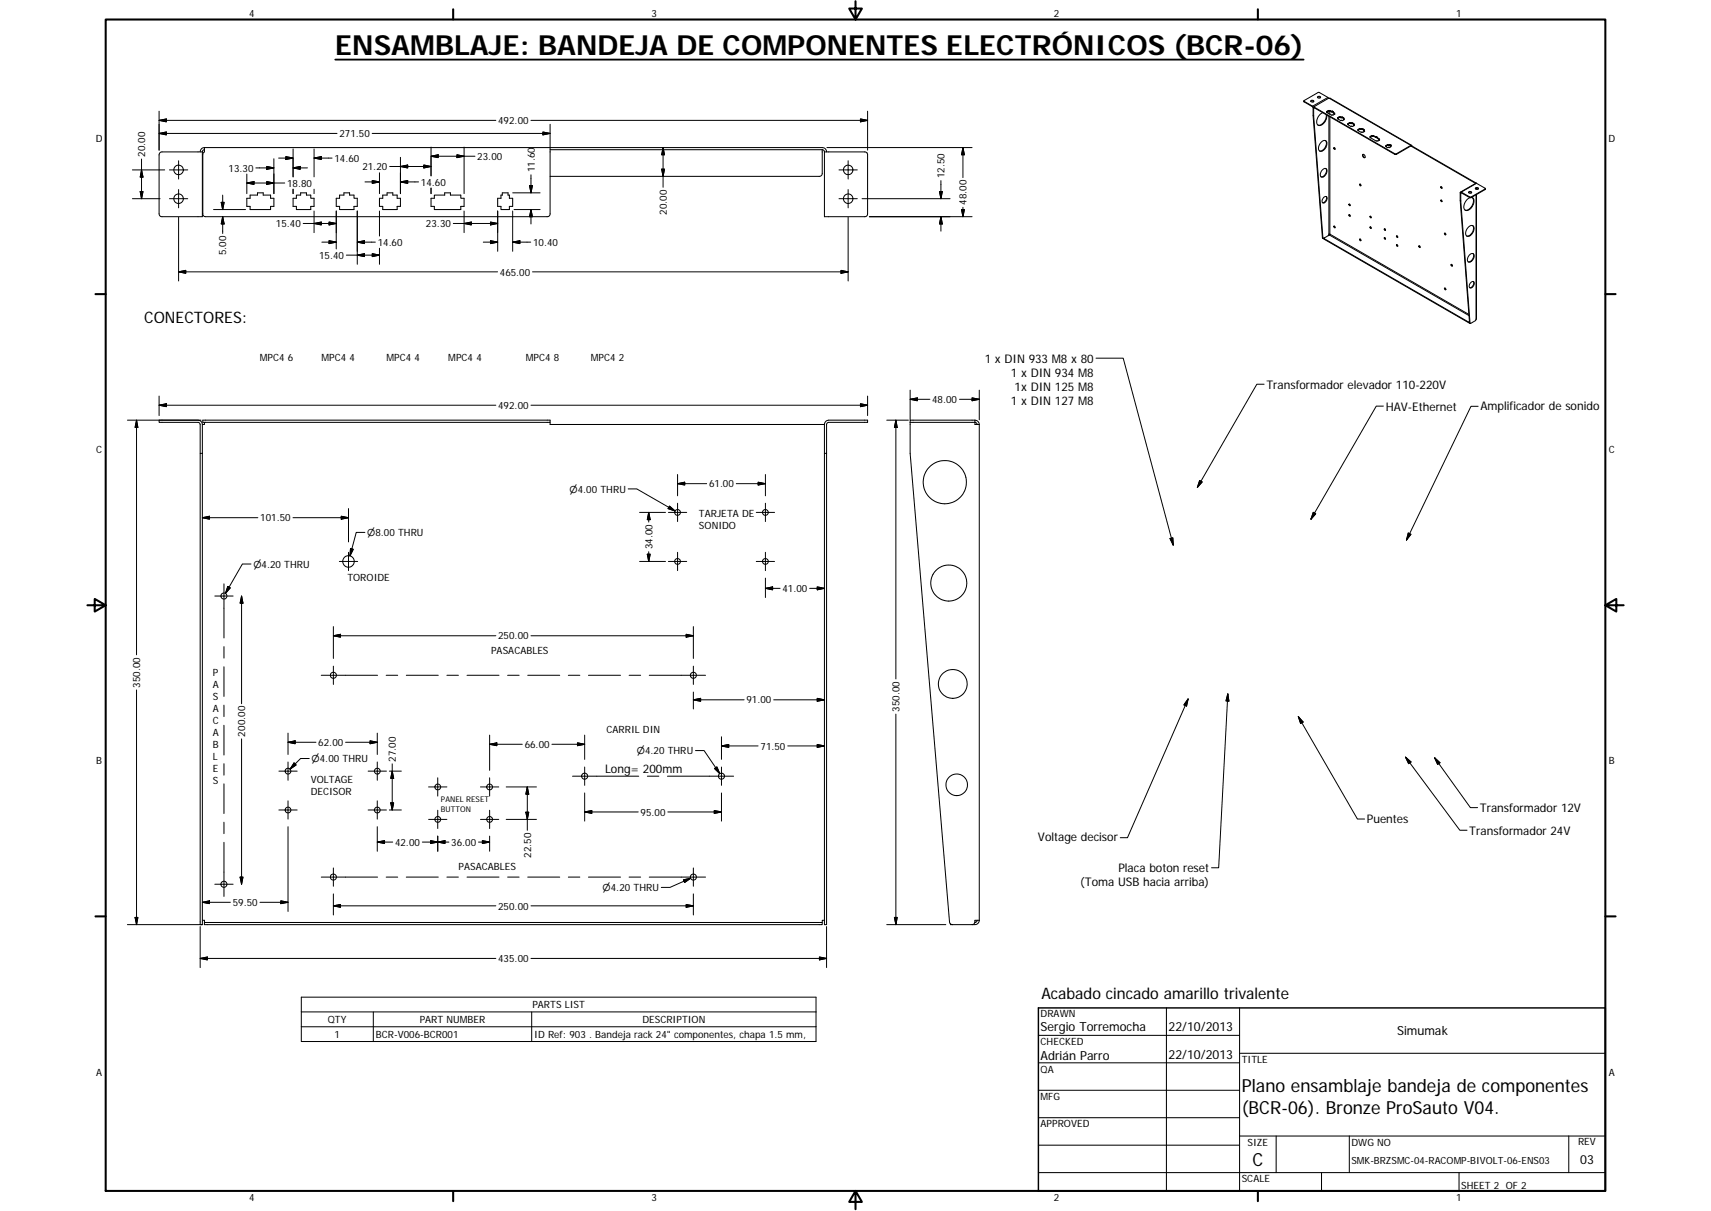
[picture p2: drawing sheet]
<svg xmlns="http://www.w3.org/2000/svg" width="594mm" height="420mm" viewBox="0 0 594 420" stroke-linecap="round" stroke-linejoin="round" font-family="sans-serif">
<g fill="none" stroke="#000" stroke-width=".36">
<path d="M452.7 35v.3l3.2 1.9v2.9M455.1 35.2l.5-.2 .6 .2M455.2 34.9l.1-.1a.43 .43 0 0 1 .6-.1 .43 .43 0 0 1 .1 .6l-.1 .1a.44 .44 0 0 1-.6 0 .44 .44 0 0 1-.1-.5zM456.3 37.1l.1 .3 27.9 16.2h.5l5.1-2.9 .1 .1M457.4 33.8l.6-.2 .5 .2M457.4 33.6l.1-.1a.46 .46 0 0 1 .7-.2 .46 .46 0 0 1 .2 .7 .55 .55 0 0 1-1-.4zM459.2 39.1a3.2 3.2 0 0 0-1.6 4.3 2.74 2.74 0 0 0 3.1-2.9v-.6M460.5 39.8a3.2 3.2 0 0 1-2.9 3.6M460.9 38.8l-.1 .3M460.9 38.8l-.3 .2 1.7 1 1.2-.4-.3-.2M461.2 38.5l-.5 .3M461.2 38.3v.2"/>
<path d="M461.2 38.3l.3 .2M461.2 38.3l-.6 .4 .3 .1M461.2 38.5l.3 .2M461.3 34.1l-3.5-2.1-5.1 2.9 3.3 2.3 .1 3M461.5 38.5v.2M461.8 38.5l.6 .4M461.8 38.3l.6 .4M461.8 38.3v.2M461.8 38.5l-.3 .2M461.8 38.3l-.3 .2M462.4 38.7v.2M462.5 38.5l.5 .3-.1 .1"/>
<path d="M462.5 38.5v.2M462.5 38.7l-.1 .2M462.5 38.5l-.1 .2M462.5 38.7l.4 .2M462.9 38.9l.5 .4-.2 .1M462.9 38.9l.4 .5M463.2 39.4l.1 .3M55.6 52.9l.6-.2h14.1v22.5h-14.1l-.9-.6-.1-20.9zM71 51.9l-.5 .3-.2 .5M71 51.2a1.48 1.48 0 0 0-1.5 1.5M71 51.2v1.5l-.6 .9v20.6l.6 .9 119 .1 .6-.2 .4-.8v-23M71 51.2h214.5a1.48 1.48 0 0 1 1.5 1.5"/>
<path d="M191 51.9h94.5M285.5 51.9l.5 .3 .3 .5M285.5 51.9v8.5l-.4 .6-.6 .2h-93.5M286.3 52.7h14l.7 .4 .2 .6v20.5l-.5 .9-14.4 .1zM456.1 40.2l3.2 42.4 .2 .1 .3-.2M456.1 40.2l-.2-.1 3.3 42.5 .2 .1M458.7 49.4a1.13 1.13 0 0 1 1.6-.6 1.13 1.13 0 0 1 .3 1.7 2.15 2.15 0 0 1-2.4 1.9 2.23 2.23 0 0 1 .5-3zM459.1 59.1a.92 .92 0 0 1 1.3-.6 .92 .92 0 0 1 .2 1.4 1.39 1.39 0 0 1-2.1 1.3 2.04 2.04 0 0 1 .6-2.1zM460.2 48.8a2.56 2.56 0 0 1-2.1 3.6M460.3 58.5a2.03 2.03 0 0 1-1.6 2.8M463.3 51.2l.3 .6M464.6 41v.3"/>
<path d="M465 40.7l-.5 .3M465 40.5v.2M465 40.5l.3 .1M465 40.5l-.6 .4 .2 .1M465 40.7l.3 .2M465.3 40.6v.3M465.6 40.5l.3 .2M465.6 40.7l-.3 .2M465.6 40.5v.2M465.6 40.7l.3 .2M465.6 40.5l-.3 .1M465.9 40.7v.2"/>
<path d="M466.1 40.6l-.2 .1M466.1 40.8l.3 .2M466.1 40.6l.5 .3-.2 .1M466.1 40.6v.2M466.1 40.8l-.2 .1M466.4 41l.3 .2-.2 .1 .2 .2-.6 .4h-.5l-1.2-.7 .2-.2M466.4 41l.2 .3M466.5 41.3l.1 .3M468.2 43.1l-.1 .2M468.6 42.7l.2 .2M468.6 42.7l-.5 .3M468.6 42.5v.2"/>
<path d="M468.6 42.5l.2 .2M468.6 42.5l-.7 .4 .3 .2M468.8 42.7v.2M469.1 42.5l.3 .2M469.1 42.7l-.3 .2M469.1 42.5v.2M469.1 42.7l.3 .2M469.1 42.5l-.3 .2M469.4 42.7v.2M469.6 42.6l.5 .3-.2 .1M469.6 42.6v.2M469.6 42.8l.3 .2"/>
<path d="M469.6 42.6l-.2 .1M469.6 42.8l-.2 .1M469.9 43l.4 .2-.3 .2 .3 .1-.7 .4h-.5l-1.2-.7 .3-.1M469.9 43l.2 .3M470 43.4l.1 .2M471.7 45.1l-.1 .2M471.7 45.1l-.3 .1 1.2 .7 .6 .1 .6-.4-.2-.2M472.1 44.6l-.7 .3 .3 .2M472.1 44.8l.3 .1M472.1 44.8l-.5 .2M472.1 44.6v.2M472.1 44.6l.3 .1"/>
<path d="M472.4 44.7v.2M472.6 44.6l-.2 .1M472.6 44.6l.4 .2M472.6 44.6v.2M472.6 44.8l-.2 .1M472.6 44.8l.4 .2M473 44.8v.2M473.2 53.6a.62 .62 0 0 1 .7 .4 .62 .62 0 0 1-.2 .7l-.5-.5zM473.2 44.9l.3 .1M473.2 44.7l.5 .2-.3 .1M473.2 44.7v.2M473.2 44.9l-.2 .1"/>
<path d="M473.2 44.7l-.2 .1M473.3 53.6v.6l.7 .4M473.4 45l.2 .3M473.4 45l.4 .2-.2 .2M473.6 45.4l.1 .3M475.9 47.5l-.2 .2 2.2 1.3 1.1-.4-.2-.2 .2-.1-.8-.5M475.9 47.5l-.1 .3M476.3 47.2l-.5 .3M476.3 47v.2M476.3 47l.3 .1M476.3 47l-.6 .4 .2 .1M476.3 47.2l.3 .2"/>
<path d="M476.6 47.1v.3M476.9 47l.8 .5M476.9 47.2l-.3 .2M476.9 47v.2M476.9 47.2l.8 .5M476.9 47l-.3 .1M477.7 47.5v.2M477.9 47.4l.5 .2-.2 .2M477.9 47.4v.2M477.9 47.6l.3 .2M477.9 47.4l-.2 .1M477.9 47.6l-.2 .1"/>
<path d="M478.2 47.8l.6 .6M478.8 48.4l.1 .3M481.4 50.7l-.1 .2M481.8 50.4l.2 .1M481.8 50.4l-.5 .2M481.8 50.1v.3M481.8 50.1l.2 .2M481.8 50.1l-.7 .4 .3 .2M482 50.3v.2M482.3 50.2h.1M482.3 50.2v.2M482.3 50.4h.1"/>
<path d="M482.3 50.2l-.3 .1M482.3 50.4l-.3 .1M482.4 50.2v.2M482.6 50.1l.5 .3-.2 .1M482.6 50.1v.2M482.6 50.3l-.2 .1M482.6 50.1l-.2 .1M482.6 50.3l.3 .2M482.7 50.7l.1 .2M482.7 50.7l.3 .2-.7 .3h-.5l-.7-.4 .3-.1M482.9 50.5l-.2 .2M482.9 50.5v.1"/>
<path d="M490 50.8l22.3 12.8M490.1 50.4l-28.3-16.3h-.6l-4.9 2.9 28 16.4h.5l5.1-3 .3 .3M490.2 50.7l-.2 .1M490.2 50.7l22.4 12.9M85.7 68.8h1.1v-1.1h2.6v-.8h2v.8h2.6v1.1h1.1v2.8h-1.1v1.1h-7.2v-1.1h-1.1zM101.8 68.8h1.1v-1.1h1.5v-.8h2v.8h1.5v1.1h1.1v2.8h-1.1v1.1h-5v-1.1h-1.1zM116.7 68.8h1.2v-1.1h1.5v-.8h2v.8h1.5v1.1h1.2v2.8h-1.2v1.1h-5v-1.1h-1.2zM131.8 68.8h1.1v-1.1h1.5v-.8h2v.8h1.5v1.1h1.1v2.8h-1.1v1.1h-5v-1.1h-1.1zM149.7 68.8h1.1v-1.1h3.6v-.8h2v.8h3.6v1.1h1.1v2.8h-1.1v1.1h-9.2v-1.1h-1.1zM174.4 66.9h2v.8h.5v1.1h1.1v2.8h-1.1v1.1h-3v-1.1h-1.1v-2.8h1.1v-1.1h.5zM459.6 68.5a.69 .69 0 0 1 1.1-.2 .69 .69 0 0 1 0 1 .98 .98 0 0 1-.6 .9 .98 .98 0 0 1-1-.1v-.7zM460.5 68.2a1.55 1.55 0 0 1-1.3 2.1"/>
<path d="M463.1 78.5l.5 .4a.32 .32 0 0 1-.4 0 .32 .32 0 0 1-.1-.4zM463.3 78.4l.3 .6M468.4 74.5l.1-.1a.3 .3 0 0 1 .3 .3 .3 .3 0 0 1-.2 .3zM468.5 70.8l.3 .5M468.5 74.5l.3 .5M472.1 63.9l.4 .2v.4zM472.2 63.9l.3 .5M475.7 75.1l.4 .2-.1 .3zM475.8 75l.3 .5M475.8 78.7l.3 .5M480.8 79.4l.3 .5M500.4 64.8l.3 .5"/>
<path d="M500.4 69.4l.3 .5M507.1 66.7l5.4-3.1 3.2 1.8-5.2 3-3.3-1.8-.2 3M507.2 69.7l-.2-.1 3.2 42.4M509.8 78.9a1.12 1.12 0 0 1 1.5-.6 1.12 1.12 0 0 1 .4 1.7 2.13 2.13 0 0 1-2.5 1.9 2.18 2.18 0 0 1 .6-3zM509.9 66.8l.4-.2 .6 .2M510 66.5a.54 .54 0 0 1 .6-.1 .54 .54 0 0 1 .3 .5l-.1 .1a.47 .47 0 0 1-.6 .1 .47 .47 0 0 1-.2-.6zM510.3 68.6l-3.1-1.7v2.8M510.9 68.5a1.8 1.8 0 0 1 .4 3 1.89 1.89 0 0 1-2.8 1.2 3.4 3.4 0 0 1 1.8-4.1M511.2 68.6a2.96 2.96 0 0 1-2.5 4.3M511.3 78.3a2.5 2.5 0 0 1-2.1 3.6M512.3 65.5l.5-.2 .5 .2M512.3 63.6h.1"/>
<path d="M512.3 65.2l.2-.1a.44 .44 0 0 1 .5-.1 .44 .44 0 0 1 .2 .6 .49 .49 0 0 1-.6 .1 .49 .49 0 0 1-.3-.5zM512.6 67.5v43l-.3 .7-1.7 1-3.4-42.5M512.6 65.3v.4M515.7 65.4l-.1 .4-4.8 2.8h-.5M459.7 82.7l.1 .3 50.4 29M459.8 82.5v.3l50.4 29M461.2 81.8l.2-.6h.3l-1.9 1.4M472.1 83l.4 .1v.4zM472.2 82.9l.3 .5M480.8 82.4l.3 .5M484.9 84.9h.2l.2 .5a.31 .31 0 0 1-.4-.1 .31 .31 0 0 1 0-.4zM485 84.9l.3 .5"/>
<path d="M485 81.8l.3 .5M492.8 85.3l.3 .5M501.6 80.9l.4 .2v.4l-.3-.1zM501.7 80.9l.3 .5M501.7 99.9l.3 .6M504 91.7l.3 .6M510.1 88.5a.94 .94 0 0 1 1.4-.5 .94 .94 0 0 1 .3 1.4 1.42 1.42 0 0 1-2.2 1.2 2.32 2.32 0 0 1 .5-2.1zM510.5 98.2a.78 .78 0 0 1 1.3-.4 .78 .78 0 0 1-.1 1.3 .81 .81 0 0 1-.7 .8 .81 .81 0 0 1-.9-.5zM511.4 88a2.02 2.02 0 0 1-1.6 2.8M511.5 97.7a1.53 1.53 0 0 1-1.2 2.1M510.2 112l.3 .2M70.3 147.3v173.5h-.8v-163.5h.8"/>
<path d="M70.4 145.8h120.6v.7h-120.6zM71 146.5v.1a.45 .45 0 0 1-.1 .6 .45 .45 0 0 1-.7-.2l-.6-1-.8-.2h-13.6v.7l13.9 .1 .4 .7v10M191 146.5v.8h95.3M286.3 147.3v10M286.3 147.3a1.56 1.56 0 0 1 1.5-1.5h13.4v.7h-13.4l-.6 .3-.2 .5v173.5h-.7v-163.5h.7M316 146.5v10.8l13.7 162.6 .2 .6 .8 .3M338.5 145.8v.7h-22.5M338.5 145.8a1.56 1.56 0 0 1 1.5 1.5M338.5 145.8h-22.5v.7M339.3 147.3a.58 .58 0 0 0-.8-.7v.7h1.5M340 147.3v172M70.3 319.3a.52 .52 0 0 1 .7 0 .52 .52 0 0 1 0 .8"/>
<path d="M286.3 319.3h-.1a.53 .53 0 0 0-.7 0 .53 .53 0 0 0 0 .8M339.3 319.3l-.3 .5-.5 .3M340 319.3h-1.5a1.12 1.12 0 0 1-1 1.5M340 319.3a1.52 1.52 0 0 1-1.5 1.5h-7.8M71 320.1h214.5v.7h-214.5zM330 320.5v.3h.7M338.5 320.1h.1M360.5 359.2h69.9M405 349.7v63.5M430.4 349.7v63.5M360.5 368.7h69.9M360.5 378.3h69.9"/>
<path d="M430.4 365.4h127M360.5 387.8h69.9M360.5 397.3h69.9M430.4 394.1h127M443.1 394.1v12.7M468.5 394.1v12.7M544.7 394.1v12.7M360.5 406.8h196.9M458.8 406.8v6.4M506.6 406.8v6.4"/>
<circle cx="62" cy="58.9" r="1.66"/>
<circle cx="294.5" cy="58.9" r="1.65"/>
<circle cx="463.3" cy="51.6" r=".3"/>
<circle cx="62" cy="69" r="1.66"/>
<circle cx="294.5" cy="69" r="1.64"/>
<circle cx="468.5" cy="71.2" r=".29"/>
<circle cx="475.9" cy="79" r=".27"/>
<circle cx="480.8" cy="79.7" r=".28"/>
<circle cx="500.4" cy="69.8" r=".29"/>
<circle cx="500.4" cy="65.1" r=".29"/>
<circle cx="480.8" cy="82.8" r=".29"/>
<circle cx="485.1" cy="82.2" r=".29"/>
<circle cx="492.9" cy="85.6" r=".29"/>
<circle cx="504" cy="92.1" r=".32"/>
<circle cx="501.8" cy="100.2" r=".3"/>
<circle cx="235.3" cy="177.8" r="1.01"/>
<circle cx="265.8" cy="177.8" r="1.01"/>
<circle cx="328.1" cy="167.3" r="7.5"/>
<circle cx="121" cy="194.8" r="2.01"/>
<circle cx="235.2" cy="194.8" r="1"/>
<circle cx="265.7" cy="194.8" r="1"/>
<circle cx="77.8" cy="206.8" r="1.06"/>
<circle cx="329.4" cy="202.3" r="6.3"/>
<circle cx="115.8" cy="234.3" r="1.04"/>
<circle cx="240.7" cy="234.3" r="1.04"/>
<circle cx="330.8" cy="237.3" r="5"/>
<circle cx="100" cy="267.5" r="1"/>
<circle cx="131" cy="267.5" r="1"/>
<circle cx="152" cy="273" r="1.01"/>
<circle cx="170" cy="273" r="1.01"/>
<circle cx="203" cy="269.3" r="1.04"/>
<circle cx="250.5" cy="269.3" r="1.04"/>
<circle cx="332.2" cy="272.3" r="3.8"/>
<circle cx="100" cy="281" r="1"/>
<circle cx="131" cy="281" r="1.01"/>
<circle cx="152" cy="284.3" r="1.01"/>
<circle cx="170" cy="284.3" r="1.01"/>
<circle cx="77.8" cy="306.8" r="1.06"/>
<circle cx="115.8" cy="304.3" r="1.04"/>
<circle cx="240.7" cy="304.3" r="1.04"/>
</g>
<g fill="none" stroke="#000" stroke-width=".35">
<path d="M55.2 38.6v13.5M301.2 38.6v13.5M452.8 35.2v.1M456.3 37.4h-.4M456.4 37.2v.2M461.1 33.8l-5.3 3.1v.2M461.4 38.6v.9M461.6 34.1l28.3 16.3M461.7 38.5v1.1M46 58.9h11.2M49.1 58.9l.6 2.5h-1zM49.1 55.2v13.7"/>
<path d="M55.2 41.8l2.6-.5v1zM55.2 46.3l2.6-.5v1zM55.2 41.8h117M55.2 46.3h61.8M58.8 58.9h6.4M62 55.8v6.3M88.8 58.3h6.3M92.6 57.7l2.5 .6-2.5 .5zM95.1 55.1v12.1M96.7 54.8h5.1M99.2 54.3l2.6 .5-2.6 .5zM101.8 51.7v9.7"/>
<path d="M101.8 58.3l2.4-.6v1.1zM101.8 58.3h5M109 51.7v9.7M109 54.8l2.6-.5v1zM109 54.8h6.3M129.2 46.3h61.8M131.8 59.9v7.3M135.3 57.8h14.4M139 57.8l2.6-.5v1zM139 54.6v12.6M147.1 57.3l2.6 .5-2.6 .5zM149.7 51v10"/>
<path d="M149.7 54.2l2.4-.5v1zM158.7 53.7l2.4 .5-2.4 .5zM161.1 51v16.2M164.9 54.2h-15.2M184.4 41.8h116.8M188.5 45.8l2.5 .5-2.5 .5zM191 43.1v8M229.7 58.7h1l-.5 2.5zM230.2 51.2v13.8M230.2 51.2l.5 2.5h-1zM287.1 51.2h50.4M291.3 58.9h6.4"/>
<path d="M294.5 55.8v6.3M298.8 41.3l2.4 .5-2.4 .5zM334.3 51.2v10.4M334.3 51.2l.5 2.5h-.9zM461.4 40.3v40.9M461.7 40.5v40.7l48.3 27.9M484.3 53.4v.2M484.8 53.4v.2M489.9 50.7l.1 .1M46 68.9h9.6M48.7 66.4h1l-.6 2.5zM58.8 68.9h6.4"/>
<path d="M62 75.4v22.1M62 65.8v6.3M74.1 72.7h11.2M76.8 70.2h1l-.5 2.5zM77.3 67.7v5M77.3 75.2v5.8M77.3 75.2l.5 2.5h-1zM85.7 60.4v6.8M85.7 63.5l2.5-.5v1zM85.7 63.5h13.2M92.6 63l2.5 .5-2.5 .5zM101.8 65.6v1.6"/>
<path d="M105.3 77.5h11.4M109 65.6v1.6M109 73.2v7.5M109 77.5l2.6-.5v1zM114.3 77l2.4 .5-2.4 .5zM116.7 73.2v13.2M124.1 73.2v18.5M126.7 63.1h5.1M129.3 62.6l2.5 .5-2.5 .5zM131.8 73.2v8.7M139 63.1l2.6-.5v1zM139 63.1h6.3"/>
<path d="M149.7 65.3v1.9M157.4 77.5h15.4M161.1 73.2v7.5M161.1 77.5l2.6-.5v1zM170.3 77l2.5 .5-2.5 .5zM172.8 73.2v14M178 66.9h9.5M178 73.2v14M178.5 72.7h9M183.9 64.4h1l-.5 2.5zM184.4 60.6v6.3M184.4 72.7v5"/>
<path d="M184.4 72.7l.5 2.5h-1zM291.3 68.9h6.4M294.5 75.4v22.1M294.5 65.8v6.3M299.3 68.9h30.6M301.9 75.2h35.6M326.2 66.4h1l-.5 2.5zM326.7 62.7v6.2M326.7 75.2v5M326.7 75.2l.5 2.5h-1zM333.9 72.7h.9l-.5 2.5zM334.3 71.9v3.3"/>
<path d="M510.3 68.3v.3M510.8 68.3v.3M512.3 63.6h.1M512.5 65.3v.3M512.5 67.6v43.1M512.7 63.6l-5.3 3.1-.2 .3-.2-.1M515.6 65.6v.2M62 94.3l2.5-.5v1zM62 94.3h110.8M111.8 84h4.9M114.3 83.5l2.4 .5-2.4 .5zM120.3 88.5h11.5"/>
<path d="M124.1 84l2.4-.5v1zM124.1 88.5l2.4-.5v1zM124.1 84h6.2M129.3 88l2.5 .5-2.5 .5zM131.8 86.1v5.6M167.8 84h5M170.3 83.5l2.5 .5-2.5 .5zM178 84l2.5-.5v1zM178 84h6.3M184.9 94.3h109.6M292 93.8l2.5 .5-2.5 .5zM459.2 82.5l.1 .1"/>
<path d="M459.8 82.8v.2M461.6 81.5l48.4 28M509.9 111.7v.3M510.2 112l.2 .1M55.2 137.4v6.8M301.2 137.4v6.8M316 138.5l2.5-.5v1zM316 138.5h6.9M316 135.4v10.3M333.2 138.5h6.8M337.5 138l2.5 .5-2.5 .5zM340 135.4v10.3"/>
<path d="M380.5 124.3h9.5l17.4 64.8M438.9 133.3h-2.5l-20.7 35.8M44.2 145.8h25.6M47.4 145.8v81.4M47.4 145.8l.5 2.5h-1zM55.2 140.6l2.6-.5v1zM55.2 140.6h117M184.4 140.6h116.8M298.8 140.1l2.4 .5-2.4 .5zM307.9 145.8h7.5M311.1 145.8l.4 2.5h-.9zM311.1 145.8v89.8"/>
<path d="M480.3 140.9h-2.4l-22.7 39.3M513.2 141h-2.5l-22.4 46.4M70.3 179.6l2.4-.5v1zM70.3 179.6h19.2M101.7 179.6h19.3M118.5 179.1l2.5 .5-2.5 .5zM121 176.4v11.6M218.1 169.6h3l13.3 7.7M222.1 177.8h9M225.2 177.8v3.3M225.2 177.8l.6 2.5h-1.1zM232.1 177.8h6.3"/>
<path d="M232.5 175.6l1.9 1.7-2.4-.8zM235.3 164.6v7.4M235.3 167.8l2.4-.5v1zM235.3 167.8h10.1M235.3 174.6v6.4M255.6 167.8h10.2M262.6 177.8h6.3M263.2 167.3l2.6 .5-2.6 .5zM265.8 164.6v7.4M265.8 174.6v6.4M416.5 166.7l.9 .5-1.7 1.9zM456 177.8l.8 .5-1.6 1.9z"/>
<path d="M87.2 195.7h-3l-5.9 10.2M117.8 194.8h6.4M121 191.6v6.4M121.7 190.3l1 .3-1.2 2.2zM126.7 184.7h-3l-2.2 8.1M222.1 194.8h9M224.7 192.3h1.1l-.6 2.5zM225.2 191.4v3.4M232.1 194.8h6.3M235.3 191.6v6.4M262.6 194.8h6.3M265.8 191.6v6.4"/>
<path d="M406.2 186.9l1-.3 .2 2.5zM489 185l.9 .4-1.6 2zM74.6 206.8h6.3M77.8 202.6v18.7M79.1 203.5l.9 .5-1.7 1.9zM83.9 206.8v37.4M83.9 206.8l.5 2.5h-1zM115.8 217.4v11.1M240.7 217.4v11.1M265.8 200.6v6.7M265.8 204.1l2.5-.5v1zM265.8 204.1h5.1"/>
<path d="M281.1 204.1h5.2M283.8 203.6l2.5 .5-2.5 .5zM47.4 239.4v81.4M77.8 224.3v4M77.8 231.3v10.3M111.5 234.3h19.6M115.8 231.1v6.4M115.8 220.6l2.4-.5v1zM115.8 220.6h56.4M134.1 234.3h4M141.1 234.3h11.1M155.2 234.3h4"/>
<path d="M162.2 234.3h11.1M176.2 234.3h4M183.2 234.3h11.1M184.4 220.6h56.3M197.3 234.3h4M204.3 234.3h11.1M218.4 234.3h4M225.4 234.3h19.6M238.2 220.1l2.5 .5-2.5 .5zM240.7 231.1v6.4M77.8 244.6v4M77.8 251.6v10.4"/>
<path d="M83.9 256.3v50.5M100 257.5l2.5-.5v1zM100 257.5h9.7M100 254.4v7.4M120 257.5h11M128.5 257l2.5 .5-2.5 .5zM131 254.4v7.4M170 258.2l2.5-.5v1zM170 258.2h11.3M170 255.1v12.2M191.6 258.2h11.4M200.5 257.7l2.5 .5-2.5 .5z"/>
<path d="M203 255.1v8.4M240.7 242.8l2.6-.5v1zM240.7 242.8h17.7M240.7 240.1v5.9M250.5 258.8l2.5-.5v1zM250.5 258.8h12.7M250.5 255.6v7.9M268.6 242.8h17.7M273.5 258.8h12.8M283.8 258.3l2.5 .5-2.5 .5zM283.8 242.3l2.5 .5-2.5 .5zM311.1 247.8v73"/>
<path d="M412.5 242.5l-21 48.1h-2.5M412.5 242.5l-.5 2.5-.9-.4zM426.3 240.7l.4 2.5h-1zM426.3 240.7l-3.2 60.4h-2.4M450.8 248.6l20.5 35.6h2.5M450.8 248.6l1.7 1.9-.9 .5zM77.8 265v3.9M77.8 271.9v10.4M96.8 267.5h6.4M100 264.4v6.3M100 277.9v6.3M102.1 264.7l.7 .7-2.1 1.4z"/>
<path d="M107.4 263.2h-3l-3.7 3.6M127.8 267.5h6.4M131 264.4v6.3M131 277.9v6.3M135.2 267.5h4.2M135.7 278.6h1l-.5 2.4zM136.2 265v16M136.2 267.5l.5 2.5h-1zM148.8 273h6.4M152 269.9v6.3M166.8 273h6.4M170 269.9v6.3"/>
<path d="M175.8 273h10.5M183.1 273v15.1M183.1 273l.5 2.5h-1zM198.8 269.3h23M203 266.1v6.4M203 275.1v9.8M224.8 269.3h4M231.7 269.3h23M241.5 260.4h3l5.4 8M248.1 266.6l.8-.5 1 2.3zM250.5 266.1v6.4M250.5 275.1v9.8"/>
<path d="M488 262.7l18.9 25.4h2.5M488 262.7l1.9 1.7-.8 .6zM498.1 262.9l12.4 17.3h2.5M498.1 262.9l1.9 1.7-.8 .6zM77.8 285.3v3.9M77.8 292.2v18.8M96.8 281h6.4M100 286.8v29.4M127.8 281h6.4M131 292.2l2.5-.5v1zM131 292.2h5.3M131 286.8v8.5"/>
<path d="M135.2 281h4.2M146.6 292.2h9.3M148.8 284.3h6.4M149.5 291.7l2.5 .5-2.5 .5zM152 292.2l2.5-.5v1zM152 290.1v5.2M152 281.1v6.4M166.2 292.2h3.8M166.8 284.3h6.4M167.5 291.7l2.5 .5-2.5 .5zM170 290.1v5.2M170 281.1v6.4"/>
<path d="M175.8 284.3h10.5M182.6 281.8h1l-.5 2.5zM203 281.7l2.5-.5v1zM203 281.7h18.6M231.9 281.7h18.6M248 281.2l2.5 .5-2.5 .5zM46.9 318.3h1l-.5 2.5zM70.3 313.1l2.4-.6v1zM70.3 313.1h9.7M74.6 306.8h6.3M83.4 304.3h1l-.5 2.5zM90.3 313.1h9.7"/>
<path d="M97.5 312.5l2.5 .6-2.5 .4zM111.5 304.3h19.6M115.8 301.1v6.4M115.8 314.3l2.4-.5v1zM115.8 314.3h56.4M115.8 310.1v7.4M134.1 304.3h4M141.1 304.3h11.1M155.2 304.3h4M162.2 304.3h11.1M176.2 304.3h4M183.2 304.3h11.1"/>
<path d="M184.4 314.3h56.3M197.3 304.3h4M204.3 304.3h11.1M218.4 304.3h4M225.4 304.3h19.6M237.3 305.3l2.5-.6-2.1 1.5zM238.2 313.8l2.5 .5-2.5 .5zM239.8 304.7l-7.2 3.2h-3M240.7 301.1v6.4M240.7 310.1v7.4M310.6 318.3h.9l-.4 2.5zM44.2 320.8h26.2"/>
<path d="M69.5 321.5v14.2M69.5 332.5l2.5-.5v1zM69.5 332.5h102.7M184.4 332.5h102.6M284.5 332l2.5 .5-2.5 .5zM287 321.5v14.2M307.9 320.8h20.5M104.6 346h178.7v15.4h-178.7zM104.6 351.1h178.7M104.6 356.2h178.7M129.6 351.1v10.3M184.6 351.1v10.3"/>
</g>
<g fill="none" stroke="#000" stroke-width=".71">
<path d="M36.7 6.8h520.7v406.4h-520.7zM157.3 3.2v3.6M297 .4v6.4l-2.2-3.8h4.5l-2.3 3.8M436.7 3.2v3.6M33.1 102h3.6M557.4 102h3.6M30.3 210h6.4l-3.8-2.2v4.4l3.8-2.2M557.4 210l3.8 2.2v-4.4l-3.8 2.2h6.3M33.1 317.9h3.6M557.4 317.9h3.6M157.3 413.2v3.6M297 413.2l2.3 3.8h-4.5l2.2-3.8v6.3"/>
<path d="M436.7 413.2v3.6"/>
</g>
<path d="M360.5 349.7h196.9v63.5h-196.9z" fill="none" stroke="#000" stroke-width=".51"/>
<g fill="#000" stroke="#000" stroke-width=".35">
<path d="M55.2 41.8l2.6-.5v1zM55.2 46.3l2.6-.5v1zM92.6 57.7l2.5 .6-2.5 .5zM99.2 54.3l2.6 .5-2.6 .5zM101.8 58.3l2.4-.6v1.1zM109 54.8l2.6-.5v1zM139 57.8l2.6-.5v1zM147.1 57.3l2.6 .5-2.6 .5zM149.7 54.2l2.4-.5v1zM158.7 53.7l2.4 .5-2.4 .5zM188.5 45.8l2.5 .5-2.5 .5zM229.7 58.7h1l-.5 2.5z"/>
<path d="M230.2 51.2l.5 2.5h-1zM298.8 41.3l2.4 .5-2.4 .5zM334.3 51.2l.5 2.5h-.9zM48.7 66.4h1l-.6 2.5zM49.1 58.9l.6 2.5h-1zM76.8 70.2h1l-.5 2.5zM77.3 75.2l.5 2.5h-1zM85.7 63.5l2.5-.5v1zM92.6 63l2.5 .5-2.5 .5zM109 77.5l2.6-.5v1zM114.3 77l2.4 .5-2.4 .5zM129.3 62.6l2.5 .5-2.5 .5z"/>
<path d="M139 63.1l2.6-.5v1zM161.1 77.5l2.6-.5v1zM170.3 77l2.5 .5-2.5 .5zM183.9 64.4h1l-.5 2.5zM184.4 72.7l.5 2.5h-1zM326.2 66.4h1l-.5 2.5zM326.7 75.2l.5 2.5h-1zM333.9 72.7h.9l-.5 2.5zM62 94.3l2.5-.5v1zM114.3 83.5l2.4 .5-2.4 .5zM124.1 84l2.4-.5v1zM124.1 88.5l2.4-.5v1z"/>
<path d="M129.3 88l2.5 .5-2.5 .5zM170.3 83.5l2.5 .5-2.5 .5zM178 84l2.5-.5v1zM292 93.8l2.5 .5-2.5 .5zM316 138.5l2.5-.5v1zM337.5 138l2.5 .5-2.5 .5zM47.4 145.8l.5 2.5h-1zM55.2 140.6l2.6-.5v1zM298.8 140.1l2.4 .5-2.4 .5zM311.1 145.8l.4 2.5h-.9zM70.3 179.6l2.4-.5v1zM232.5 175.6l1.9 1.7-2.4-.8z"/>
<path d="M235.3 167.8l2.4-.5v1zM263.2 167.3l2.6 .5-2.6 .5zM416.5 166.7l.9 .5-1.7 1.9zM456 177.8l.8 .5-1.6 1.9zM118.5 179.1l2.5 .5-2.5 .5zM121.7 190.3l1 .3-1.2 2.2zM224.7 192.3h1.1l-.6 2.5zM225.2 177.8l.6 2.5h-1.1zM406.2 186.9l1-.3 .2 2.5zM489 185l.9 .4-1.6 2zM79.1 203.5l.9 .5-1.7 1.9zM83.9 206.8l.5 2.5h-1z"/>
<path d="M265.8 204.1l2.5-.5v1zM283.8 203.6l2.5 .5-2.5 .5zM115.8 220.6l2.4-.5v1zM238.2 220.1l2.5 .5-2.5 .5zM100 257.5l2.5-.5v1zM128.5 257l2.5 .5-2.5 .5zM170 258.2l2.5-.5v1zM200.5 257.7l2.5 .5-2.5 .5zM240.7 242.8l2.6-.5v1zM250.5 258.8l2.5-.5v1zM283.8 258.3l2.5 .5-2.5 .5zM283.8 242.3l2.5 .5-2.5 .5z"/>
<path d="M412.5 242.5l-.5 2.5-.9-.4zM426.3 240.7l.4 2.5h-1zM450.8 248.6l1.7 1.9-.9 .5zM102.1 264.7l.7 .7-2.1 1.4zM135.7 278.6h1l-.5 2.4zM136.2 267.5l.5 2.5h-1zM183.1 273l.5 2.5h-1zM248.1 266.6l.8-.5 1 2.3zM488 262.7l1.9 1.7-.8 .6zM498.1 262.9l1.9 1.7-.8 .6zM131 292.2l2.5-.5v1zM149.5 291.7l2.5 .5-2.5 .5z"/>
<path d="M152 292.2l2.5-.5v1zM167.5 291.7l2.5 .5-2.5 .5zM182.6 281.8h1l-.5 2.5zM203 281.7l2.5-.5v1zM248 281.2l2.5 .5-2.5 .5zM46.9 318.3h1l-.5 2.5zM70.3 313.1l2.4-.6v1zM83.4 304.3h1l-.5 2.5zM97.5 312.5l2.5 .6-2.5 .4zM115.8 314.3l2.4-.5v1zM237.3 305.3l2.5-.6-2.1 1.5zM238.2 313.8l2.5 .5-2.5 .5z"/>
<path d="M310.6 318.3h.9l-.4 2.5zM69.5 332.5l2.5-.5v1zM284.5 332l2.5 .5-2.5 .5z"/>
</g>
<path d="M116.4 20.7h336.2" fill="none" stroke="#000" stroke-width=".63"/>
<text font-size="9.6" x="116.4" y="19.1">ENSAMBLAJE: BANDEJA DE COMPONENTES ELECTRÓNICOS (BCR-06)</text>
<g font-size="6.3">
<text x="431.1" y="378.9">Plano ensamblaje bandeja de componentes</text>
<text x="431.1" y="386.4">(BCR-06). Bronze ProSauto V04.</text>
<text x="434.8" y="404.7">C</text>
</g>
<g font-size="5.5">
<text x="50.1" y="112.1">CONECTORES:</text>
<text x="361.6" y="346.8">Acabado cincado amarillo trivalente</text>
</g>
<g font-size="4.4">
<text x="361.3" y="357.5">Sergio Torremocha</text>
<text x="405.8" y="357.8">22/10/2013</text>
<text x="485.1" y="359.2">Simumak</text>
<text x="361.3" y="367.9">Adrián Parro</text>
<text x="405.8" y="367.3">22/10/2013</text>
<text x="548.7" y="404">03</text>
</g>
<g font-size="4.1">
<text x="341.9" y="125.8">1 x DIN 933 M8 x 80</text>
<text x="351" y="130.7">1 x DIN 934 M8</text>
<text x="352.3" y="135.6">1x DIN 125 M8</text>
<text x="439.7" y="134.9">Transformador elevador 110-220V</text>
<text x="351" y="140.6">1 x DIN 127 M8</text>
<text x="481.1" y="142.5">HAV-Ethernet</text>
<text x="514" y="142.2">Amplificador de sonido</text>
<text x="210.1" y="268.1">Long= 200mm</text>
<text x="513.8" y="281.7">Transformador 12V</text>
<text x="474.6" y="285.6">Puentes</text>
<text x="360.4" y="291.8">Voltage decisor</text>
<text x="510.2" y="289.6">Transformador 24V</text>
<text x="388.3" y="302.6">Placa boton reset</text>
<text x="375.1" y="307.5">(Toma USB hacia arriba)</text>
</g>
<g font-size="3.5">
<text x="86.6" y="5.8">4</text>
<text x="226.3" y="5.8">3</text>
<text x="365.9" y="5.8">2</text>
<text x="505.6" y="5.8">1</text>
<text x="117.8" y="47.6">271.50</text>
<text x="173" y="43.1">492.00</text>
<text x="33.2" y="49.4">D</text>
<text x="558.5" y="49.4">D</text>
<text x="50.5" y="54.4" transform="rotate(-90 50.5 54.4)">20.00</text>
<text x="79.3" y="59.5">13.30</text>
<text x="116.1" y="56.1">14.60</text>
<text x="125.8" y="59">21.20</text>
<text x="165.7" y="55.5">23.00</text>
<text x="185.6" y="59.8" transform="rotate(-90 185.6 59.8)">11.60</text>
<text x="99.7" y="64.8">18.80</text>
<text x="146.1" y="64.4">14.60</text>
<text x="327.9" y="61.9" transform="rotate(-90 327.9 61.9)">12.50</text>
<text x="335.6" y="71.1" transform="rotate(-90 335.6 71.1)">48.00</text>
<text x="231.5" y="74.4" transform="rotate(-90 231.5 74.4)">20.00</text>
<text x="95.8" y="78.8">15.40</text>
<text x="147.9" y="78.8">23.30</text>
<text x="78.6" y="88.6" transform="rotate(-90 78.6 88.6)">5.00</text>
<text x="110.8" y="89.8">15.40</text>
<text x="131.1" y="85.3">14.60</text>
<text x="185.1" y="85.3">10.40</text>
<text x="173.6" y="95.6">465.00</text>
<text x="90.2" y="125.2">MPC4 6</text>
<text x="111.6" y="125.2">MPC4 4</text>
<text x="134.2" y="125.2">MPC4 4</text>
<text x="155.6" y="125.2">MPC4 4</text>
<text x="182.6" y="125.2">MPC4 8</text>
<text x="205.1" y="125.2">MPC4 2</text>
<text x="173" y="141.9">492.00</text>
<text x="323.7" y="139.8">48.00</text>
<text x="33.4" y="157.3">C</text>
<text x="558.6" y="157.3">C</text>
<text x="246.2" y="169.1">61.00</text>
<text x="242.7" y="179.3">TARJETA DE</text>
<text x="90.4" y="180.9">101.50</text>
<text x="242.7" y="183.4">SONIDO</text>
<text x="226.5" y="190.6" transform="rotate(-90 226.5 190.6)">34.00</text>
<text x="120.6" y="201.5">TOROIDE</text>
<text x="271.7" y="205.4">41.00</text>
<text x="173" y="221.8">250.00</text>
<text x="170.5" y="226.8">PASACABLES</text>
<text x="48.7" y="238.6" transform="rotate(-90 48.7 238.6)">350.00</text>
<text x="73.9" y="234.5">P</text>
<text x="73.9" y="238.7">A</text>
<text x="73.9" y="242.9">S</text>
<text x="259.2" y="244.1">91.00</text>
<text x="73.9" y="247.1">A</text>
<text x="73.9" y="251.3">C</text>
<text x="312.3" y="247" transform="rotate(-90 312.3 247)">350.00</text>
<text x="73.9" y="255.4">A</text>
<text x="85.1" y="255.5" transform="rotate(-90 85.1 255.5)">200.00</text>
<text x="210.6" y="254.3">CARRIL DIN</text>
<text x="73.9" y="259.6">B</text>
<text x="73.9" y="263.8">L</text>
<text x="110.5" y="258.8">62.00</text>
<text x="182.2" y="259.5">66.00</text>
<text x="264" y="260.1">71.50</text>
<text x="33.4" y="265.2">B</text>
<text x="73.9" y="268">E</text>
<text x="137.4" y="264.2" transform="rotate(-90 137.4 264.2)">27.00</text>
<text x="558.6" y="265.2">B</text>
<text x="73.9" y="272.2">S</text>
<text x="107.9" y="271.7">VOLTAGE</text>
<text x="107.9" y="275.9">DECISOR</text>
<text x="222.4" y="283">95.00</text>
<text x="137.2" y="293.4">42.00</text>
<text x="156.7" y="293.4">36.00</text>
<text x="184.4" y="297.5" transform="rotate(-90 184.4 297.5)">22.50</text>
<text x="159.2" y="301.7">PASACABLES</text>
<text x="80.8" y="314.3">59.50</text>
<text x="173" y="315.6">250.00</text>
<text x="173" y="333.8">435.00</text>
<text x="184.8" y="349.8">PARTS LIST</text>
<text x="361.3" y="353">DRAWN</text>
<text x="113.8" y="355">QTY</text>
<text x="145.7" y="354.9">PART NUMBER</text>
<text x="223" y="355">DESCRIPTION</text>
<text x="116.2" y="360.1">1</text>
<text x="130.5" y="360.1">BCR-V006-BCR001</text>
<text x="185.5" y="360.1">ID Ref: 903 . Bandeja rack 24&quot; componentes, chapa 1.5 mm,</text>
<text x="361.3" y="362.5">CHECKED</text>
<text x="431.1" y="368.7">TITLE</text>
<text x="33.4" y="373.2">A</text>
<text x="361.3" y="372.1">QA</text>
<text x="558.6" y="373.2">A</text>
<text x="361.3" y="381.6">MFG</text>
<text x="361.3" y="391.2">APPROVED</text>
<text x="433.2" y="397.5">SIZE</text>
<text x="469.2" y="397.5">DWG NO</text>
<text x="547.9" y="397.4">REV</text>
<text x="431.1" y="410.2">SCALE</text>
<text x="507.3" y="412.4">SHEET 2 OF 2</text>
<text x="86.6" y="416.7">4</text>
<text x="226.3" y="416.7">3</text>
<text x="365.9" y="416.7">2</text>
<text x="505.6" y="416.7">1</text>
</g>
<text font-size="3.4" x="469.2" y="403.8">SMK-BRZSMC-04-RACOMP-BIVOLT-06-ENS03</text>
<g font-size="3.3">
<text x="197.7" y="170.9">⌀4.00 THRU</text>
<text x="127.5" y="186">⌀8.00 THRU</text>
<text x="88" y="197">⌀4.20 THRU</text>
<text x="221.1" y="261.7">⌀4.20 THRU</text>
<text x="108.2" y="264.4">⌀4.00 THRU</text>
<text x="209.2" y="309.1">⌀4.20 THRU</text>
</g>
<g font-size="2.7">
<text x="153.1" y="278.4">PANEL RESET</text>
<text x="153.1" y="281.7">BUTTON</text>
</g>
</svg>
